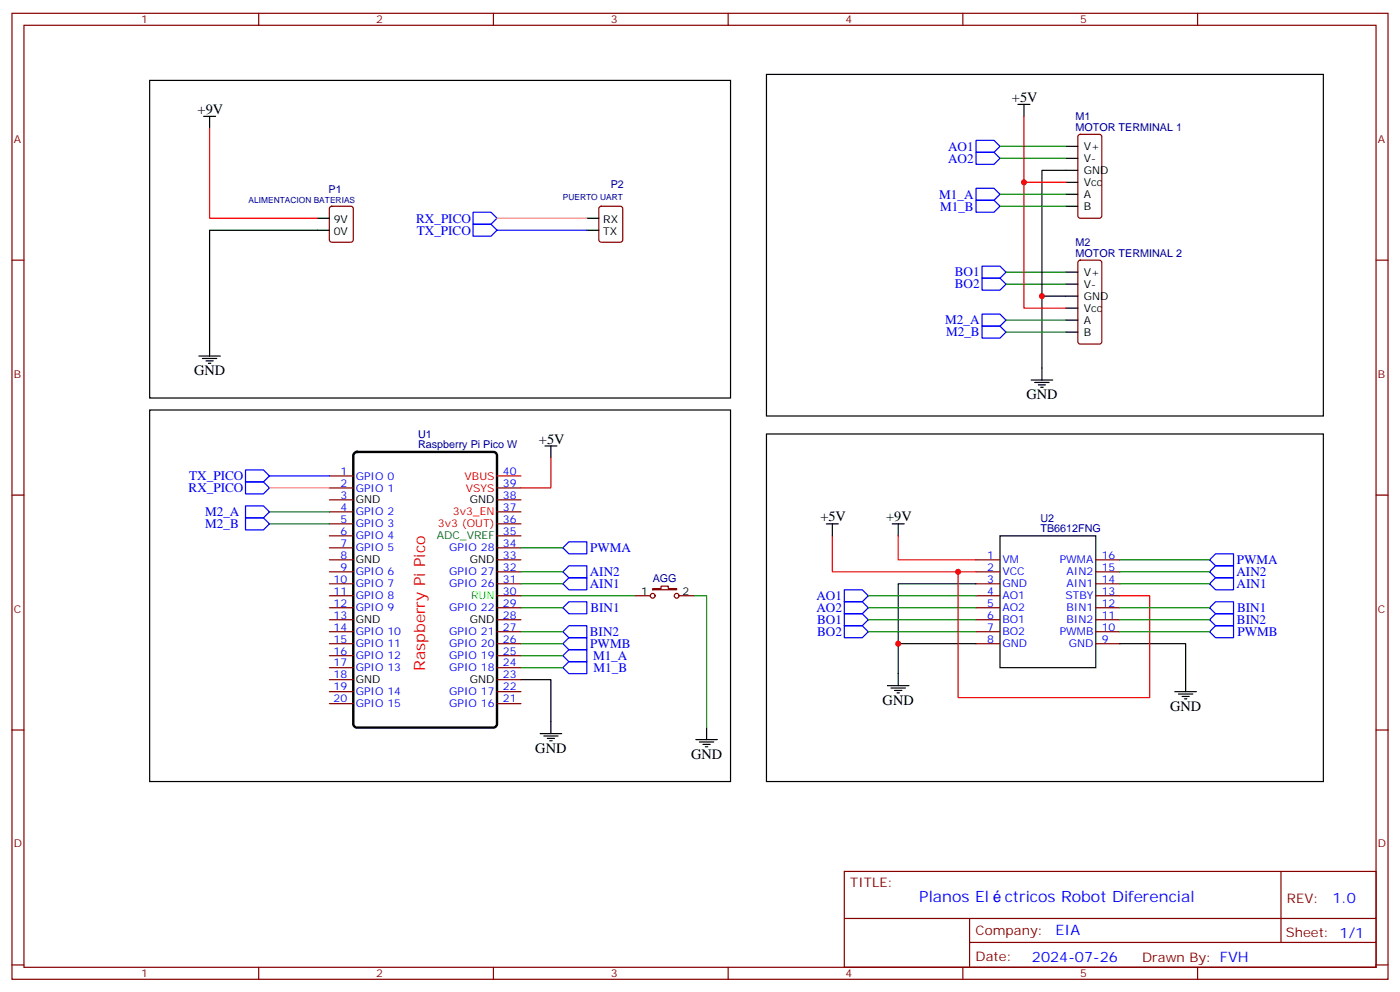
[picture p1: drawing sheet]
<svg xmlns="http://www.w3.org/2000/svg" width="412mm" height="292mm" viewBox="0 0 412 292" stroke-linecap="round" stroke-linejoin="round" font-family="sans-serif">
<g fill="none" stroke="#870000" stroke-width=".35">
<path d="M3.5 3.9h405.4v284.4h-405.4zM7.1 7.4h398.2v277.3h-398.2zM76.2 3.9v3.5M145.3 3.9v3.5M214.5 3.9v3.5M283.6 3.9v3.5M352.8 3.9v3.5M317.7 39.8l.5-.3h5.6l.7 .5 .1 23.5-.5 .7h-5.9l-.6-.4-.1-23.5zM3.5 76.6h3.6M97.2 60.9l.5-.2h5.7l.6 .4 .1 9.5-.5 .6-5.9 .1-.6-.5-.1-9.4zM176.6 60.9l.5-.2h5.6l.7 .4v9.5l-.4 .6-5.9 .1-.7-.5v-9.4zM317.7 76.8l.5-.2h5.6l.7 .4 .1 23.6-.5 .6-5.9 .1-.6-.5-.1-23.5z"/>
<path d="M405.3 76.6h3.6M3.5 145.7h3.6M97 140.1h7.1M97 143.6h7.1M97 147.1h7.1M97 150.7h7.1M97 154.2h7.1M97 157.7h7.1M146.4 143.6h7.1M146.4 147.1h7.1M146.4 150.7h7.1M146.4 154.2h7.1"/>
<path d="M146.4 157.7h7.1M405.3 145.7h3.6M97 164.8h7.1M97 168.3h7.1M97 171.8h7.1M97 175.4h7.1M97 178.9h7.1M97 161.3h7.1M146.4 164.8h7.1M146.4 168.3h7.1M146.4 171.8h7.1M146.4 175.4h7.1"/>
<path d="M146.4 178.9h7.1M146.4 161.3h7.1M187 175.4h4.6M192.3 173.2h2.4v-.7h2.1v.7h2.5v.4h-7zM200 175.4h4.6M287.5 164.8h7.1M287.5 168.3h7.1M287.5 171.8h7.1M287.5 175.4h7.1M287.5 178.9h7.1M322.8 164.8h7M322.8 168.3h7"/>
<path d="M322.8 171.8h7M322.8 175.4h7M322.8 178.9h7M97 182.4h7.1M97 185.9h7.1M97 189.5h7.1M97 193h7.1M97 196.5h7.1M146.4 182.4h7.1M146.4 185.9h7.1M146.4 189.5h7.1M146.4 193h7.1"/>
<path d="M146.4 196.5h7.1M287.5 182.4h7.1M287.5 185.9h7.1M287.5 189.5h7.1M322.8 182.4h7M322.8 185.9h7M322.8 189.5h7M3.5 214.9h3.6M97 200.1h7.1M97 203.6h7.1M97 207.1h7.1M146.4 200.1h7.1"/>
<path d="M146.4 203.6h7.1M146.4 207.1h7.1M405.3 214.9h3.6M248.7 256.5h156.6v28.2h-156.6zM377.3 256.5v20.9M248.7 270.4h156.5M285.6 277.4h119.6M285.6 270.4v14.1M3.5 284h3.6M76.2 284.7v3.6M145.3 284.7v3.6M214.5 284.7v3.6"/>
<path d="M283.6 284.7v3.6M352.8 284.7v3.6M405.3 284h3.6"/>
<circle cx="192.3" cy="175.4" r=".71"/>
<circle cx="199.3" cy="175.4" r=".71"/>
</g>
<g fill="none" stroke="#000" stroke-width=".35">
<path d="M44.1 23.7h171.1v93.5h-171.1zM60 34.3h3.5M61.7 34.3v3.5M225.8 21.9h164v100.5h-164zM299.9 30.7h3.5M301.6 30.7v3.6M314 43.1h3.5M314 46.6h3.5M314 53.7h3.5M314 57.2h3.5M317.5 50.1h-10.6v37.1M93.5 64.2h3.5"/>
<path d="M97 67.8h-35.3v37M172.9 64.2h3.5M172.9 67.8h3.5M314 60.7h3.5M314 80.1h3.5M314 83.6h3.5M314 90.7h3.5M314 94.2h3.5M314 97.8h3.5M317.5 87.2h-10.6v24.7M58.6 104.8h6.3M59.6 105.5h4.3"/>
<path d="M60.7 106.2h2.1M61.4 106.9h.7M303.7 111.9h6.4M304.8 112.6h4.2M305.9 113.3h2.1M306.6 114h.7M44.1 120.7h171.1v109.3h-171.1zM160.5 131.3h3.5M162.3 131.3v3.5M225.8 127.7h164v102.3h-164zM243.4 154.2h3.5M245.2 154.2v3.5"/>
<path d="M262.8 154.2h3.5M264.6 154.2v3.5M294.6 157.7h28.2v38.8h-28.2zM287.5 171.8h-22.9v17.7M287.5 189.5h-22.9v12.3M329.8 189.5h19.4v14.1M153.5 200.1h8.8v15.8M159.1 215.9h6.4M160.2 216.6h4.2M161.2 217.3h2.1M161.9 218.1h.7M205 217.7h6.3"/>
<path d="M206 218.4h4.3M207.1 219.1h2.1M207.8 219.8h.7M208.1 214.2v3.5M261.4 201.8h6.4M262.5 202.5h4.2M263.5 203.2h2.1M264.2 203.9h.7M346.1 203.6h6.3M347.1 204.3h4.3M348.2 205h2.1M348.9 205.7h.7"/>
</g>
<path d="M61.7 37.8v26.4h31.8M301.6 34.3v19.4h12.4M301.6 53.7v37h12.4M162.3 134.8v8.8h-8.8M146.4 140.1h7.1M245.2 157.7v10.6h37M264.6 157.7v7.1h22.9M287.5 168.3h-5.3v37.1h56.5v-30h-8.9" fill="none" stroke="#f00" stroke-width=".35"/>
<g fill="none" stroke="#00f" stroke-width=".35">
<path d="M287.5 41.3h5.3l1.8 1.8-1.8 1.7h-5.3zM287.5 44.8h5.3l1.8 1.8-1.8 1.8h-5.3zM287.5 55.4h5.3l1.8 1.8-1.8 1.7h-5.3zM287.5 58.9h5.3l1.8 1.8-1.8 1.8h-5.3zM139.3 62.5h5.3l1.8 1.7-1.8 1.8h-5.3zM139.3 66h5.3l1.8 1.8-1.8 1.7h-5.3zM146.4 67.8h26.5M289.3 78.4h5.3l1.7 1.7-1.7 1.8h-5.3zM289.3 81.9h5.3l1.7 1.7-1.7 1.8h-5.3zM289.3 92.5h5.3l1.7 1.7-1.7 1.8h-5.3zM289.3 96h5.3l1.7 1.8-1.7 1.7h-5.3zM72.3 138.3h5.3l1.8 1.8-1.8 1.8h-5.3z"/>
<path d="M72.3 152.4h5.3l1.8 1.8-1.8 1.8h-5.3zM72.3 148.9h5.3l1.8 1.8-1.8 1.7h-5.3zM72.3 141.9h5.3l1.8 1.7-1.8 1.8h-5.3zM79.4 140.1h17.6M167.6 159.5h5.3v3.5h-5.3l-1.8-1.7zM167.6 177.1h5.3v3.6h-5.3l-1.8-1.8zM167.6 170.1h5.3v3.5h-5.3l-1.8-1.8zM167.6 166.5h5.3v3.6h-5.3l-1.8-1.8zM248.7 173.6h5.3l1.8 1.8-1.8 1.7h-5.3zM248.7 177.1h5.3l1.8 1.8-1.8 1.8h-5.3zM358.1 163h5.3v3.5h-5.3l-1.8-1.7zM358.1 166.5h5.3v3.6h-5.3l-1.8-1.8z"/>
<path d="M358.1 170.1h5.3v3.5h-5.3l-1.8-1.8zM358.1 177.1h5.3v3.6h-5.3l-1.8-1.8zM165.8 193l1.8-1.8h5.3v3.6h-5.3zM167.6 194.8h5.3v3.5h-5.3l-1.8-1.8zM167.6 187.7h5.3v3.5h-5.3l-1.8-1.7zM167.6 184.2h5.3v3.5h-5.3l-1.8-1.8zM248.7 180.7h5.3l1.8 1.7-1.8 1.8h-5.3zM248.7 184.2h5.3l1.8 1.7-1.8 1.8h-5.3zM358.1 180.7h5.3v3.5h-5.3l-1.8-1.8zM358.1 184.2h5.3v3.5h-5.3l-1.8-1.8z"/>
</g>
<g fill="none" stroke="#008700" stroke-width=".35">
<path d="M294.6 43.1h19.4M294.6 46.6h19.4M294.6 57.2h19.4M294.6 60.7h19.4M296.3 80.1h17.7M296.3 83.6h17.7M296.3 94.2h17.7M296.3 97.8h17.7M79.4 150.7h17.6M79.4 154.2h17.6M153.5 175.4h33.5M153.5 178.9h12.3"/>
<path d="M153.5 171.8h12.3M153.5 168.3h12.3M153.5 161.3h12.3M204.6 175.4h3.5v38.8M255.8 175.4h31.7M255.8 178.9h31.7M329.8 178.9h26.5M329.8 164.8h26.5M329.8 171.8h26.5M329.8 168.3h26.5M153.5 185.9h12.3M153.5 189.5h12.3"/>
<path d="M153.5 193h12.3M153.5 196.5h12.3M255.8 182.4h31.7M255.8 185.9h31.7M329.8 182.4h26.5M329.8 185.9h26.5"/>
</g>
<path d="M104.3 133.5l.8-.5h40.2l.7 .2 .3 .6 .1 79.3-.2 .6-.6 .4-40.5 .1-.6-.3-.4-.5v-79.3z" fill="none" stroke="#000" stroke-width=".71"/>
<path d="M146.4 64.2h26.5" fill="none" stroke="#fc6" stroke-width=".35"/>
<path d="M79.4 143.6h17.6" fill="none" stroke="#fc3" stroke-width=".35"/>
<g fill="#c00">
<circle cx="264.6" cy="189.5" r=".88"/>
<circle cx="306.9" cy="87.2" r=".88"/>
<circle cx="301.6" cy="53.7" r=".88"/>
<circle cx="282.2" cy="168.3" r=".88"/>
</g>
<text font-size="4.6" fill="#f00" x="125.2" y="197.5" transform="rotate(-90 125.2 197.5)">Raspberry Pi Pico</text>
<g font-size="4.6" fill="#00f">
<text x="270.8" y="265.5">Planos El</text>
<text x="296" y="265.5">ctricos Robot Diferencial</text>
</g>
<g font-size="4.2">
<text x="58.2" y="33.5">+9V</text>
<text x="298.1" y="30">+5V</text>
<text x="57.1" y="110.5">GND</text>
<text x="302.3" y="117.5">GND</text>
<text x="158.7" y="130.6">+5V</text>
<text x="241.7" y="153.5">+5V</text>
<text x="261.1" y="153.5">+9V</text>
<text x="260" y="207.5">GND</text>
<text x="344.7" y="209.2">GND</text>
<text x="157.7" y="221.6">GND</text>
<text x="203.6" y="223.3">GND</text>
</g>
<g font-size="4.2" fill="#00f">
<text x="392.5" y="265.8">1.0</text>
<text x="310.9" y="275.3">EIA</text>
<text x="304" y="283.1">2024-07-26</text>
</g>
<g font-size="3.9" fill="#00f">
<text x="279.3" y="44.3">AO1</text>
<text x="279.3" y="47.9">AO2</text>
<text x="276.7" y="58.5">M1_A</text>
<text x="122.6" y="65.5">RX_PICO</text>
<text x="276.9" y="62">M1_B</text>
<text x="122.8" y="69">TX_PICO</text>
<text x="281.3" y="81.4">BO1</text>
<text x="281.3" y="84.9">BO2</text>
<text x="278.4" y="95.5">M2_A</text>
<text x="278.7" y="99">M2_B</text>
<text x="55.7" y="141.4">TX_PICO</text>
<text x="55.5" y="144.9">RX_PICO</text>
<text x="60.4" y="151.9">M2_A</text>
<text x="60.5" y="155.5">M2_B</text>
<text x="173.8" y="162.5">PWMA</text>
<text x="364.3" y="166.1">PWMA</text>
<text x="173.7" y="173.1">AIN1</text>
<text x="173.7" y="169.6">AIN2</text>
<text x="364.2" y="169.6">AIN2</text>
<text x="364.3" y="173.1">AIN1</text>
<text x="240.5" y="176.6">AO1</text>
<text x="173.9" y="180.2">BIN1</text>
<text x="240.5" y="180.2">AO2</text>
<text x="240.7" y="183.7">BO1</text>
<text x="364.4" y="183.7">BIN2</text>
<text x="364.4" y="180.2">BIN1</text>
<text x="173.8" y="187.3">BIN2</text>
<text x="173.9" y="190.7">PWMB</text>
<text x="240.7" y="187.2">BO2</text>
<text x="364.5" y="187.2">PWMB</text>
<text x="174.7" y="194.3">M1_A</text>
<text x="174.8" y="197.8">M1_B</text>
</g>
<g font-size="3.9" fill="#800">
<text x="250.5" y="261.1">TITLE:</text>
<text x="379.1" y="265.8">REV:</text>
<text x="287.4" y="275.3">Company:</text>
<text x="378.7" y="275.9">Sheet: 1/1</text>
<text x="287.4" y="283">Date:</text>
<text x="336.4" y="283.1">Drawn By: FVH</text>
</g>
<g font-size="3.2" fill="#800">
<text x="41.6" y="6.9">1</text>
<text x="110.8" y="6.9">2</text>
<text x="179.9" y="6.9">3</text>
<text x="249.1" y="6.9">4</text>
<text x="318.2" y="6.9">5</text>
<text x="4.1" y="42">A</text>
<text x="405.9" y="42">A</text>
<text x="4.1" y="111.2">B</text>
<text x="405.9" y="111.2">B</text>
<text x="4.1" y="180.3">C</text>
<text x="405.9" y="180.3">C</text>
<text x="4.1" y="249.4">D</text>
<text x="405.9" y="249.4">D</text>
<text x="41.6" y="287.7">1</text>
<text x="110.8" y="287.7">2</text>
<text x="179.9" y="287.7">3</text>
<text x="249.1" y="287.7">4</text>
<text x="318.2" y="287.7">5</text>
</g>
<g font-size="3.2" fill="#000080">
<text x="316.8" y="35.4">M1</text>
<text x="316.8" y="38.5">MOTOR TERMINAL 1</text>
<text x="96.8" y="56.7">P1</text>
<text x="179.9" y="55.4">P2</text>
<text x="316.8" y="75.5">MOTOR TERMINAL 2</text>
<text x="316.8" y="72.5">M2</text>
<text x="123.1" y="132">Raspberry Pi Pico W</text>
<text x="123.1" y="128.9">U1</text>
<text x="306.5" y="153.6">U2</text>
<text x="306.5" y="156.7">TB6612FNG</text>
<text x="192.3" y="171.2">AGG</text>
</g>
<g font-size="3.2">
<text x="319.3" y="44.1">V+</text>
<text x="319.3" y="47.7">V-</text>
<text x="319.3" y="51.2">GND</text>
<text x="319.3" y="54.7">Vcc</text>
<text x="319.3" y="58.2">A</text>
<text x="98.3" y="65.7">9V</text>
<text x="177.7" y="65.7">RX</text>
<text x="319.3" y="61.8">B</text>
<text x="98.3" y="69.2">0V</text>
<text x="177.7" y="69.2">TX</text>
<text x="319.3" y="81.2">V+</text>
<text x="319.3" y="84.7">V-</text>
<text x="319.3" y="88.2">GND</text>
<text x="319.3" y="91.8">Vcc</text>
<text x="319.3" y="95.3">A</text>
<text x="319.3" y="98.8">B</text>
<text x="104.8" y="148.2">GND</text>
<text x="138.4" y="148.2">GND</text>
<text x="104.8" y="165.8">GND</text>
<text x="138.4" y="165.8">GND</text>
<text x="188.8" y="175">1</text>
<text x="201.1" y="175">2</text>
<text x="104.8" y="183.5">GND</text>
<text x="138.4" y="183.5">GND</text>
<text x="104.8" y="201.1">GND</text>
<text x="138.4" y="201.1">GND</text>
</g>
<g font-size="3.2" fill="#00f">
<text x="100.3" y="139.7">1</text>
<text x="100.3" y="143.3">2</text>
<text x="104.8" y="141.1">GPIO 0</text>
<text x="148.2" y="143.3">39</text>
<text x="148.2" y="139.7">40</text>
<text x="100.3" y="146.8">3</text>
<text x="104.8" y="144.7">GPIO 1</text>
<text x="148.2" y="146.8">38</text>
<text x="100.3" y="150.3">4</text>
<text x="100.3" y="153.8">5</text>
<text x="104.8" y="151.7">GPIO 2</text>
<text x="104.8" y="155.3">GPIO 3</text>
<text x="148.2" y="153.8">36</text>
<text x="148.2" y="150.3">37</text>
<text x="100.3" y="157.4">6</text>
<text x="100.3" y="160.9">7</text>
<text x="104.8" y="158.8">GPIO 4</text>
<text x="148.2" y="160.9">34</text>
<text x="148.2" y="157.4">35</text>
<text x="100.3" y="164.4">8</text>
<text x="100.3" y="168">9</text>
<text x="104.8" y="162.3">GPIO 5</text>
<text x="132.3" y="162.3">GPIO 28</text>
<text x="148.2" y="168">32</text>
<text x="148.2" y="164.4">33</text>
<text x="290.8" y="164.4">1</text>
<text x="290.8" y="168">2</text>
<text x="295.3" y="165.8">VM</text>
<text x="312.2" y="165.8">PWMA</text>
<text x="324.6" y="168">15</text>
<text x="324.6" y="164.4">16</text>
<text x="98.3" y="171.5">10</text>
<text x="104.8" y="169.4">GPIO 6</text>
<text x="104.8" y="172.9">GPIO 7</text>
<text x="132.3" y="172.9">GPIO 26</text>
<text x="132.3" y="169.4">GPIO 27</text>
<text x="148.2" y="171.5">31</text>
<text x="290.8" y="171.5">3</text>
<text x="295.3" y="169.4">VCC</text>
<text x="295.3" y="172.9">GND</text>
<text x="314.2" y="172.9">AIN1</text>
<text x="314.2" y="169.4">AIN2</text>
<text x="324.6" y="171.5">14</text>
<text x="98.3" y="175">11</text>
<text x="98.3" y="178.5">12</text>
<text x="104.8" y="176.4">GPIO 8</text>
<text x="104.8" y="180">GPIO 9</text>
<text x="132.3" y="180">GPIO 22</text>
<text x="148.2" y="178.5">29</text>
<text x="148.2" y="175">30</text>
<text x="290.8" y="175">4</text>
<text x="290.8" y="178.5">5</text>
<text x="295.3" y="176.4">AO1</text>
<text x="295.3" y="180">AO2</text>
<text x="313.8" y="176.4">STBY</text>
<text x="314.2" y="180">BIN1</text>
<text x="324.6" y="178.5">12</text>
<text x="324.6" y="175">13</text>
<text x="98.3" y="182.1">13</text>
<text x="98.3" y="185.6">14</text>
<text x="148.2" y="185.6">27</text>
<text x="148.2" y="182.1">28</text>
<text x="290.8" y="182.1">6</text>
<text x="290.8" y="185.6">7</text>
<text x="295.3" y="183.5">BO1</text>
<text x="314.2" y="183.5">BIN2</text>
<text x="324.6" y="185.6">10</text>
<text x="324.6" y="182.1">11</text>
<text x="98.3" y="189.1">15</text>
<text x="104.8" y="187">GPIO 10</text>
<text x="104.8" y="190.5">GPIO 11</text>
<text x="132.3" y="190.5">GPIO 20</text>
<text x="132.3" y="187">GPIO 21</text>
<text x="148.2" y="189.1">26</text>
<text x="290.8" y="189.1">8</text>
<text x="295.3" y="187">BO2</text>
<text x="295.3" y="190.5">GND</text>
<text x="312.2" y="187">PWMB</text>
<text x="314.8" y="190.5">GND</text>
<text x="324.6" y="189.1">9</text>
<text x="98.3" y="192.7">16</text>
<text x="98.3" y="196.2">17</text>
<text x="104.8" y="194.1">GPIO 12</text>
<text x="104.8" y="197.6">GPIO 13</text>
<text x="132.3" y="197.6">GPIO 18</text>
<text x="132.3" y="194.1">GPIO 19</text>
<text x="148.2" y="196.2">24</text>
<text x="148.2" y="192.7">25</text>
<text x="98.3" y="199.7">18</text>
<text x="98.3" y="203.2">19</text>
<text x="148.2" y="203.2">22</text>
<text x="148.2" y="199.7">23</text>
<text x="98.3" y="206.8">20</text>
<text x="104.8" y="204.6">GPIO 14</text>
<text x="104.8" y="208.2">GPIO 15</text>
<text x="132.3" y="208.2">GPIO 16</text>
<text x="132.3" y="204.6">GPIO 17</text>
<text x="148.2" y="206.8">21</text>
</g>
<g font-size="3.2" fill="#f00">
<text x="136.9" y="141.1">VBUS</text>
<text x="137.2" y="144.7">VSYS</text>
<text x="129" y="155.3">3v3 (OUT)</text>
<text x="133.4" y="151.7">3v3_EN</text>
</g>
<text font-size="3.2" fill="#060" x="128.6" y="158.8">ADC_VREF</text>
<text font-size="3.2" fill="#0f0" x="138.8" y="176.4">RUN</text>
<g font-size="2.5" fill="#000080">
<text x="73.2" y="59.8">ALIMENTACION BATERIAS</text>
<text x="165.8" y="58.9">PUERTO UART</text>
</g>
</svg>
